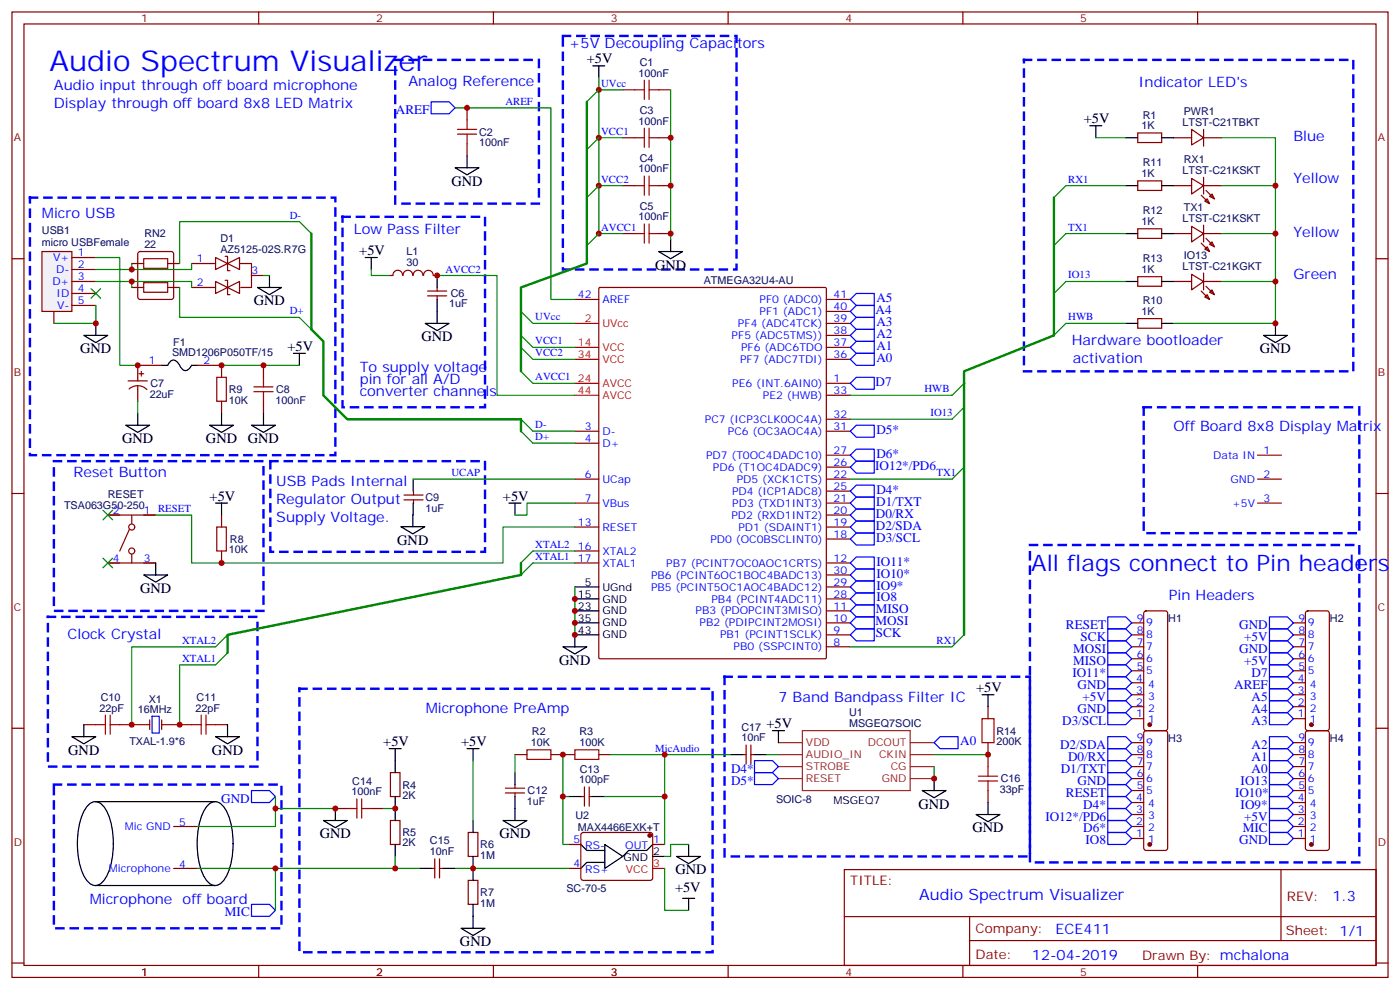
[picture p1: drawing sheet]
<svg xmlns="http://www.w3.org/2000/svg" width="412mm" height="292mm" viewBox="0 0 412 292" stroke-linecap="round" stroke-linejoin="round" font-family="sans-serif">
<g fill="none" stroke="#00f" stroke-width=".71" stroke-dasharray="2.1 2.1">
<path d="M116.4 17.6h42.3v42.4h-42.3zM165.8 10.6h51.2v68.8h-51.2zM301.6 17.6h97v91.8h-97zM8.8 58.2h90v75.9h-90zM100.9 63.9h42v56h-42zM336.9 119.9h63.5v37.1h-63.5zM15.9 135.8h61.7v44.1h-61.7zM79.6 135.8h63.3v26.7h-63.3zM303.4 160.5h97v93.5h-97zM14.1 181.7h61.7v44.1h-61.7zM213.4 199.3h90v52.9h-90zM88.2 202.8h121.7v77.7h-121.7z"/>
<path d="M15.9 231.1h67v42.3h-67z"/>
</g>
<path d="M26 237.1a2.84 2.84 0 0 1 4.8 .7 22.2 22.2 0 0 1 2.2 15.5l-.3 1.4a8.4 8.4 0 0 1-3.9 6 3.6 3.6 0 0 1-3.9-2.5 24.2 24.2 0 0 1 0-19.5zM28.1 236.1h35.3M61.3 237.1a2.84 2.84 0 0 1 4.7 .7 22.2 22.2 0 0 1 2.2 15.5l-.3 1.4a8.4 8.4 0 0 1-3.8 6 3.6 3.6 0 0 1-4-2.5 24.2 24.2 0 0 1 0-19.5zM171.1 248.7l1.8 1.8h5.3M178.2 248.7l5.2 3.5-5.2 3.6zM178.2 254h-5.3l-1.8 1.8M192.3 248.7l-1.8 1.8h-5.3l-1.8 1.7M28.1 260.8h35.3" fill="none" stroke="#000" stroke-width=".35"/>
<path d="M172.9 30v47.6l-19.4 7.1v24.7M310.4 58.2v40.6l-26.4 10.6v77.6M91.7 68.8v28.2l3.5 3.5v15.9l7.1 7.1h51.2v3.5M153.5 165.8v3.5l-86.5 17.7v5.3" fill="none" stroke="#008700" stroke-width=".71"/>
<path d="M12.3 74.1h8.9v17.6h-8.9z" fill="#f0f0f0" stroke="#870000" stroke-width=".35"/>
<g fill="none" stroke="#870000" stroke-width=".35">
<path d="M3.5 3.5h405.4v284.4h-405.4zM7.1 7.1h398.2v277.2h-398.2zM76.2 3.5v3.6M145.3 3.5v3.6M214.5 3.5v3.6M283.6 3.5v3.6M352.8 3.5v3.6M137.6 31.8v3.5M183.4 26.5h3.6M194 26.5h3.6M335.1 39.2h7.1v2.8h-7.1zM351 38.1l3.5 2.5-3.5 2.1z"/>
<path d="M354.5 38.1v4.9M137.6 42.3v3.6M183.4 40.6h3.6M183.4 54.7h3.6M194 40.6h3.6M194 54.7h3.6M335.1 53.3h7.1v2.8h-7.1zM345.7 40.6h5.3M345.7 54.7h5.3M351 52.6l3.5 2.1-3.5 2.5zM353.8 57.5l2.5 2.5M354.5 52.2v5"/>
<path d="M354.5 40.6h5.3M354.5 54.7h5.3M354.9 59.3l.7-.7 .7 1.4zM355.2 56.1l2.5 2.5M357 57.2l.7 1.4-1.4-.7zM3.5 76.2h3.6M21.2 75.8h7M21.2 79.4h7M38.8 77.6h3.5M40.8 74.3l.5-.2h9.1l.5 .2 .3 .5v12.7l-.3 .5-.5 .2h-9.1l-.5-.2-.2-.5v-12.7zM49.4 77.6h3.5M56.4 77.6h7.1"/>
<path d="M63.5 75.8l3.5 1.8-3.5 1.8zM66.3 75.5h.7v4.2h.7M67 77.6l3.6-1.8v3.6zM70.6 77.6h3.5v7.1h-3.2M183.4 68.8h3.6M194 68.8h3.6M335.1 67.4h7.1v2.8h-7.1zM345.7 68.8h5.3M351 66.7l3.5 2.1-3.5 2.5zM353.8 71.6l2.5 2.5M354.5 66.3v5M354.5 68.8h5.3"/>
<path d="M354.9 73.4l.7-.7 .7 1.4zM355.2 70.2l2.5 2.5M357 71.3l.7 1.4-1.4-.7zM405.3 76.2h3.6M15.9 91.7v3.5M21.2 82.9h7M21.2 86.4h7M21.2 90h7M38.8 84.7h3.5M49.4 84.7h3.5M56.4 84.7h7.1M63.5 82.9l3.5 1.8-3.5 1.7z"/>
<path d="M66.3 82.6h.7v4.2h.7M67 84.7l3.6-1.8v3.5zM74.1 81.1h3.5M114.7 81.1h1M115.8 81.1a1.41 1.41 0 0 1 1.4-1.5 1.41 1.41 0 0 1 1.4 1.5M118.7 81.1a1.41 1.41 0 0 1 1.4-1.5 1.41 1.41 0 0 1 1.5 1.5M121.7 81.1a1.41 1.41 0 0 1 1.4-1.5 1.41 1.41 0 0 1 1.4 1.5M124.8 81.1a1.41 1.41 0 0 1 1.4-1.5 1.41 1.41 0 0 1 1.4 1.5M125.9 87.1h5.7M125.9 85.7h5.7M127.7 81.1h1.1M128.8 84.7v1"/>
<path d="M128.8 87.1v1.1M169.3 88.2h7.1M176.4 84.8l.3-.1h66.4l.3 .1v108.9l-.2 .3h-66.5l-.3-.2zM243.4 88.2h7.1M243.4 98.8h7.1M243.4 95.2h7.1M243.4 91.7h7.1M335.1 93.8h7.1v2.9h-7.1zM335.1 81.5h7.1v2.8h-7.1zM345.7 82.9h5.3M351 80.8l3.5 2.1-3.5 2.5zM353.8 85.7l2.5 2.5"/>
<path d="M354.5 82.9h5.3M354.5 80.4v5M354.9 87.5l.7-.7 .7 1.4zM355.2 84.3l2.5 2.5M356.3 86.1l.7-.7 .7 1.4zM37.7 112.2h5.7M38 114.6a3.8 3.8 0 0 1 5.3 .1M40.6 113.6v4.6M40.9 110.1h1.4M41.6 109.4v1.4M47.6 107.6h-7v4.6M58.2 107.6h7.1v3.5"/>
<path d="M65.3 118.2v3.5M77.6 107.6v3.5M77.6 118.2v3.5M243.4 105.8h7.1M243.4 102.3h7.1M243.4 112.9h7.1M243.4 116.4h7.1M169.3 130.5h7.1M169.3 127h7.1M243.4 127h7.1M243.4 134.1h7.1M243.4 137.6h7.1"/>
<path d="M243.4 123.5h7.1M370.4 134.1h7.1M3.5 145.3h3.6M31.7 151.7h14.2M38.1 155.9l-2.8 6.4M38.8 151.7v2.5M65.3 151.7v3.5M119 145.8h5.6M119 147.2h5.6M121.8 144.7v1.1M121.8 147.2v1.1M169.3 148.2h7.1"/>
<path d="M169.3 141.1h7.1M169.3 155.2h7.1M243.4 148.2h7.1M243.4 141.1h7.1M243.4 155.2h7.1M243.4 144.6h7.1M243.4 151.7h7.1M243.4 158.8h7.1M370.4 148.2h7.1M370.4 141.1h7.1M405.3 145.3h3.6M31.7 165.8h14.2"/>
<path d="M38.8 163.3v2.5M65.3 162.3v3.5M169.3 162.3h7.1M169.3 165.8h7.1M243.4 165.8h7.1M243.4 169.3h7.1M243.4 172.9h7.1M243.4 176.4h7.1M243.4 179.9h7.1M243.4 183.4h7.1M243.4 187h7.1M243.4 190.5h7.1"/>
<path d="M333.4 183.4h3.5M333.4 187h3.5M333.4 190.5h3.5M333.4 197.6h3.5M333.4 194h3.5M337.1 180.1l.5-.2h5.7l.5 .2 .2 .5v33.9l-.3 .5-.4 .2h-5.7l-.5-.2-.2-.5v-33.9zM381 183.4h3.5M381 187h3.5M381 190.5h3.5M381 197.6h3.5M381 194h3.5M384.8 180.1l.4-.2h5.7l.5 .2 .2 .5v33.9l-.3 .5-.4 .2h-5.7l-.5-.2-.2-.5v-33.9z"/>
<path d="M3.5 214.5h3.6M24.7 213.4h3.5M35.3 213.4h8.8M44.1 212v2.8M47.6 212v2.8M47.6 213.4h8.8M63.5 213.4h3.5M219.8 219.4v5.7M221.2 219.4v5.7M291 208.1v3.6M291 218.7v7.1M333.4 218.7h3.5"/>
<path d="M333.4 211.7h3.5M333.4 208.1h3.5M333.4 204.6h3.5M333.4 201.1h3.5M337.1 215.4l.5-.2h5.7l.5 .2 .2 .5v33.9l-.3 .5-.4 .2h-5.7l-.5-.3-.2-.4v-33.9zM381 218.7h3.5M381 211.7h3.5M381 208.1h3.5M381 204.6h3.5M381 201.1h3.5M384.8 215.4l.4-.2h5.7l.5 .2 .2 .5v33.9l-.3 .5-.4 .2h-5.7l-.5-.3-.2-.4v-33.9zM405.3 214.5h3.6"/>
<path d="M98.8 238.1h3.5M109.4 238.1h3.5M115 227.5h2.8v7.1h-2.8zM148.9 232.1h5.6M148.9 233.5h5.6M151.7 222.2h3.5M151.7 231.1v1M151.7 233.5v1.1M162.3 222.2h7M171.1 234.6h1.1M172.2 231.8v5.6M173.6 231.8v5.6"/>
<path d="M173.6 234.6h1M176.4 222.2h3.5M218.7 222.2h1.1M221.2 222.2h1M291 232.8v3.6M333.4 239.9h3.5M333.4 236.4h3.5M333.4 232.8h3.5M333.4 229.3h3.5M333.4 225.8h3.5M333.4 222.2h3.5M381 239.9h3.5"/>
<path d="M381 236.4h3.5M381 232.8h3.5M381 229.3h3.5M381 225.8h3.5M381 222.2h3.5M51.2 243.4h7M51.2 255.8h7M115 241.7h2.8v7h-2.8zM127 255.8h1.1M128.1 252.9v5.7M129.5 255.8h1M129.5 252.9v5.7"/>
<path d="M137.9 245.2h2.9v7h-2.9zM137.9 259.3h2.9v7h-2.9zM167.6 248.7h3.5M167.6 255.8h3.5M171.3 245.4l.5-.2h20l.5 .7-.1 13-.6 .4-20.1-.1-.4-.6v-12.7zM192.3 248.7h3.5M248.7 256.1h156.6v28.2h-156.6zM333.4 246.9h3.5M333.4 243.4h3.5M377.3 256.1v20.9M381 246.9h3.5M381 243.4h3.5"/>
<path d="M248.7 270h156.5M285.6 277h119.6M285.6 270v14.1M3.5 283.6h3.6M76.2 284.3v3.6M145.3 284.3v3.6M214.5 284.3v3.6M283.6 284.3v3.6M352.8 284.3v3.6M405.3 283.6h3.6"/>
<circle cx="38.8" cy="155.2" r=".88"/>
<circle cx="38.8" cy="162.3" r=".88"/>
</g>
<path d="M169.3 95.2h7.1M169.3 116.4h7.1M169.3 112.9h7.1M169.3 105.8h7.1M169.3 102.3h7.1M192.3 255.8h3.5" fill="none" stroke="#f00" stroke-width=".35"/>
<g fill="none" stroke="#000" stroke-width=".35">
<path d="M174.6 19.4h3.6M176.4 19.4v3.5M321 37h3.6M322.8 37v3.6M134.1 49.4h7l-3.5 2.1zM137.6 45.9v3.5M331.6 40.6h3.5M331.6 54.7h3.5M342.2 40.6h3.5M342.2 54.7h3.5M107.6 75.8h3.5M109.4 75.8v3.6"/>
<path d="M194 74.1h7.1l-3.5 2.1zM197.6 70.6v3.5M331.6 68.8h3.5M342.2 68.8h3.5M24.7 98.8h7l-3.5 2.1zM28.2 95.2v3.6M75.8 84.7h7.1l-3.5 2.1zM79.4 81.1v3.6M125.2 95.2h7.1l-3.5 2.2zM128.8 81.1v3.6M128.8 88.2v7M331.6 95.2h3.5"/>
<path d="M331.6 82.9h3.5M342.2 95.2h3.5M342.2 82.9h3.5M372.2 98.8h7l-3.5 2.1zM375.7 95.2v3.6M47.6 107.6h1.8l.6-.9a1.56 1.56 0 0 1 2.7 .5l.2 .3a2.13 2.13 0 0 0 2.2 1.5l1.3-1.4h1.8M86.4 104.1h3.6M88.2 104.1v3.5M37 125.2h7.1l-3.5 2.2zM40.6 121.7v3.5M61.7 125.2h7.1l-3.5 2.2zM65.3 121.7v3.5"/>
<path d="M74.1 125.2h7l-3.5 2.2zM77.6 121.7v3.5M63.5 148.2h3.5M65.3 148.2v3.5M118.1 155.1h7l-3.5 2.1zM121.6 151.6v3.5M121.7 141.1v3.5M121.7 148.2v3.5M149.9 148.2h3.6M151.7 148.2v3.5M42.3 169.3h7.1l-3.5 2.1zM45.9 165.8v3.5"/>
<path d="M169.3 172.9h7.1M169.3 176.4h7.1M169.3 179.9h7.1M165.8 190.5h7.1l-3.6 2.1zM169.3 183.4h7.1M176.4 187h-7.1v3.5M21.2 217h7l-3.5 2.1zM24.7 213.4v3.6M63.5 217h7.1l-3.6 2.1zM67 213.4v3.6M227.5 215.2h3.6M229.3 215.2v3.5"/>
<path d="M289.3 204.6h3.5M291 204.6v3.5M98.8 238.1v3.6M114.7 220.5h3.5M116.4 220.5v7M116.4 234.6v7.1M137.6 220.5h3.5M139.3 220.5v3.5M151.7 227.5v3.6M151.7 234.6v7.1M167.6 234.6h3.5M174.6 234.6h3.6"/>
<path d="M215.2 222.2h3.5M222.2 222.2h3.6M271.6 232.8h7.1l-3.5 2.1zM275.2 229.3v3.5M287.5 239.9h7.1l-3.6 2.1zM291 236.4v3.5M95.2 241.7h7.1l-3.5 2.1zM116.4 248.7v3.5M123.5 255.8h3.5M130.5 255.8h3.6M139.3 241.7v3.5M139.3 252.2v7.1"/>
<path d="M148.2 241.7h7l-3.5 2.1zM192.3 252.2h3.5M199.3 252.2h7.1l-3.6 2.2zM202.8 248.7v3.5M135.8 273.4h7.1l-3.6 2.1zM139.3 266.3v7.1M201.1 264.6h3.5M202.8 264.6v3.5"/>
</g>
<g fill="none" stroke="#a10000" stroke-width=".35">
<path d="M134.8 39.5h5.6M134.8 38.1h5.6M137.6 35.3v2.8M137.6 39.5v2.8M187 26.5h2.8M189.8 23.6v5.7M189.8 37.7v5.7M191.2 23.6v5.7M191.2 37.7v5.7M191.2 26.5h2.8M187 40.6h2.8M187 54.7h2.8"/>
<path d="M189.8 51.9v5.6M191.2 51.9v5.6M191.2 40.6h2.8M191.2 54.7h2.8M42.3 76.2h7.1v2.8h-7.1zM187 68.8h2.8M189.8 66v5.6M191.2 66v5.6M191.2 68.8h2.8M42.3 83.3h7.1v2.8h-7.1zM63.9 111.1h2.8v7.1h-2.8zM74.8 115.4h5.6"/>
<path d="M74.8 113.9h5.6M77.6 111.1v2.8M77.6 115.4v2.8M63.9 155.2h2.8v7.1h-2.8zM28.2 213.4h2.8M31 210.6v5.7M32.5 210.6v5.7M32.5 213.4h2.8M56.4 213.4h2.9M59.3 210.6v5.7M60.7 213.4h2.8M60.7 210.6v5.7"/>
<path d="M289.3 211.7h3.5v7h-3.5zM102.3 238.1h2.8M105.1 235.3v5.6M106.5 235.3v5.6M106.5 238.1h2.9M155.2 220.8h7.1v2.9h-7.1zM169.3 220.8h7.1v2.9h-7.1zM288.2 230h5.7M288.2 228.6h5.7M291 225.8v2.8M291 230v2.8"/>
</g>
<path d="M44.8 211h2.1v4.9h-2.1z" fill="none" stroke="#00c" stroke-width=".35"/>
<g fill="#870000" stroke="#870000" stroke-width=".35">
<circle cx="386.3" cy="248.7" r=".53"/>
<circle cx="386.3" cy="213.4" r=".53"/>
<circle cx="338.7" cy="213.4" r=".53"/>
<circle cx="338.7" cy="248.7" r=".53"/>
<circle cx="191.4" cy="246.1" r=".53"/>
</g>
<path d="M229.3 218.7h7.1M236.4 215.2h31.7v17.6h-31.7zM268.1 218.7h7.1M229.3 225.8h7.1M229.3 222.2h7.1M229.3 229.3h7.1M268.1 225.8h7.1M268.1 222.2h7.1M268.1 229.3h7.1" fill="none" stroke="#8c2424" stroke-width=".35"/>
<g fill="none" stroke="#00f" stroke-width=".35">
<path d="M127 30h5.3l1.8 1.8-1.8 1.7h-5.3zM250.5 88.2l1.7-1.8h5.3v3.6h-5.3zM250.5 91.7l1.7-1.7h5.3v3.5h-5.3zM250.5 95.2l1.7-1.7h5.3v3.5h-5.3zM250.5 98.8l1.7-1.8h5.3v3.5h-5.3zM250.5 102.3l1.7-1.8h5.3v3.6h-5.3zM250.5 105.8l1.7-1.7h5.3v3.5h-5.3zM250.5 112.9l1.7-1.8h5.3v3.6h-5.3zM250.5 127l1.7-1.8h5.3v3.6h-5.3zM250.5 134.1l1.7-1.8h5.3v3.5h-5.3zM250.5 137.6l1.7-1.8h5.3v3.5h-5.3zM250.5 144.6l1.7-1.7h5.3v3.5h-5.3z"/>
<path d="M250.5 151.7l1.7-1.8h5.3v3.6h-5.3zM250.5 155.2l1.7-1.7h5.3v3.5h-5.3zM250.5 158.8l1.7-1.8h5.3v3.5h-5.3zM252.2 146.4h5.3v3.5h-5.3l-1.7-1.7zM250.5 165.8l1.7-1.8h5.3v3.6h-5.3zM250.5 169.3l1.7-1.7h5.3v3.5h-5.3zM250.5 172.9l1.7-1.8h5.3v3.5h-5.3zM250.5 176.4l1.7-1.8h5.3v3.6h-5.3zM252.2 178.2h5.3v3.5h-5.3l-1.7-1.8zM250.5 183.4l1.7-1.7h5.3v3.5h-5.3zM252.2 185.2h5.3v3.5h-5.3l-1.7-1.7zM326.3 199.3h5.3l1.8 1.8-1.8 1.7h-5.3z"/>
<path d="M326.3 195.8h5.3l1.8 1.8-1.8 1.7h-5.3zM326.3 188.7h5.3l1.8 1.8-1.8 1.8h-5.3zM326.3 192.3h5.3l1.8 1.7-1.8 1.8h-5.3zM326.3 185.2h5.3l1.8 1.8-1.8 1.7h-5.3zM326.3 181.7h5.3l1.8 1.7-1.8 1.8h-5.3zM373.9 181.7h5.3l1.8 1.7-1.8 1.8h-5.3zM373.9 185.2h5.3l1.8 1.8-1.8 1.7h-5.3zM373.9 188.7h5.3l1.8 1.8-1.8 1.8h-5.3zM373.9 192.3h5.3l1.8 1.7-1.8 1.8h-5.3zM373.9 195.8h5.3l1.8 1.8-1.8 1.7h-5.3zM373.9 199.3h5.3l1.8 1.8-1.8 1.7h-5.3zM275.2 218.7l1.7-1.7h5.3v3.5h-5.3z"/>
<path d="M326.3 209.9h5.3l1.8 1.8-1.8 1.7h-5.3zM326.3 217h5.3l1.8 1.7-1.8 1.8h-5.3zM326.3 206.4h5.3l1.8 1.7-1.8 1.8h-5.3zM326.3 202.8h5.3l1.8 1.8-1.8 1.8h-5.3zM373.9 202.8h5.3l1.8 1.8-1.8 1.8h-5.3zM373.9 206.4h5.3l1.8 1.7-1.8 1.8h-5.3zM373.9 209.9h5.3l1.8 1.8-1.8 1.7h-5.3zM373.9 217h5.3l1.8 1.7-1.8 1.8h-5.3zM74.1 232.8h5.3l1.7 1.8-1.7 1.8h-5.3zM222.2 227.5h5.3l1.8 1.8-1.8 1.8h-5.3zM222.2 224h5.3l1.8 1.8-1.8 1.7h-5.3zM326.3 238.1h5.3l1.8 1.8-1.8 1.8h-5.3z"/>
<path d="M326.3 234.6h5.3l1.8 1.8-1.8 1.7h-5.3zM326.3 220.5h5.3l1.8 1.7-1.8 1.8h-5.3zM326.3 224h5.3l1.8 1.8-1.8 1.7h-5.3zM326.3 227.5h5.3l1.8 1.8-1.8 1.8h-5.3zM326.3 231.1h5.3l1.8 1.7-1.8 1.8h-5.3zM373.9 220.5h5.3l1.8 1.7-1.8 1.8h-5.3zM373.9 224h5.3l1.8 1.8-1.8 1.7h-5.3zM373.9 227.5h5.3l1.8 1.8-1.8 1.8h-5.3zM373.9 231.1h5.3l1.8 1.7-1.8 1.8h-5.3zM373.9 234.6h5.3l1.8 1.8-1.8 1.7h-5.3zM373.9 238.1h5.3l1.8 1.8-1.8 1.8h-5.3zM326.3 245.2h5.3l1.8 1.7-1.8 1.8h-5.3z"/>
<path d="M326.3 241.7h5.3l1.8 1.7-1.8 1.8h-5.3zM373.9 245.2h5.3l1.8 1.7-1.8 1.8h-5.3zM373.9 241.7h5.3l1.8 1.7-1.8 1.8h-5.3zM74.1 266.3h5.3l1.7 1.8-1.7 1.8h-5.3z"/>
</g>
<g fill="none" stroke="#008700" stroke-width=".35">
<path d="M134.1 31.8h28.2v56.4h7M176.4 26.5v14.1h7M176.4 22.9v3.6h7M197.6 26.5v44.1M176.4 54.7v14.1h7M176.4 40.6v14.1h7M314 54.7h17.6M322.8 40.6h8.8M359.8 40.6h15.9v42.3M359.8 54.7h15.9M28.2 75.8h7.1v31.8h5.3M38.8 77.6v1.8h-10.6"/>
<path d="M56.4 77.6v1.8h-17.6M88.2 65.3h-35.3v12.3M109.4 79.4v1.7h5.3M314 68.8h17.6M359.8 68.8h15.9M28.2 90v5.2h-12.3M28.2 82.9h10.6v1.8M38.8 82.9h17.6v1.8M52.9 84.7v8.8h35.3M77.6 81.1h1.8M128.8 81.1h17.6v35.3h22.9M157 95.2h12.3"/>
<path d="M314 95.2h17.6M314 82.9h17.6M359.8 82.9h15.9v12.3h-30M40.6 118.2v3.5M65.3 107.6h22.9M157 102.3h12.3M157 105.8h12.3M157 112.9h12.3M250.5 116.4h30M157 130.5h12.3M157 127h12.3M250.5 123.5h30"/>
<path d="M45.9 151.7h10.5v14.1h91.8v-10.6h21.1M121.7 141.1h47.6M169.3 148.2h-14.1v3.5h-3.5M250.5 141.1h30M157 162.3h12.3M157 165.8h12.3M169.3 172.9v14.1M63.5 190.5h-24.7v22.9M63.5 195.8h-10.6v17.6M250.5 190.5h30M81.1 234.6v8.8h-22.9M81.1 238.1h17.7"/>
<path d="M112.9 238.1h3.5M139.3 224v17.7M151.7 222.2v5.3M165.8 222.2v12.4M167.6 234.6h-1.8v14.1h1.8M178.2 234.6h17.6v14.1M179.9 222.2h15.9v12.4M195.8 222.2h19.4M225.8 222.2h3.5M275.2 225.8v3.5M275.2 222.2h15.8M58.2 255.8h65.3"/>
<path d="M81.1 255.8v12.3M116.4 252.2v3.6M134.1 255.8h33.5M195.8 255.8v12.3h7M202.8 248.7h-5.2v3.5h-1.8"/>
</g>
<g fill="#c00">
<circle cx="65.3" cy="165.8" r=".88"/>
<circle cx="195.8" cy="222.2" r=".88"/>
<circle cx="291" cy="222.2" r=".88"/>
<circle cx="375.7" cy="82.9" r=".88"/>
<circle cx="375.7" cy="54.7" r=".88"/>
<circle cx="375.7" cy="68.8" r=".88"/>
<circle cx="375.7" cy="95.2" r=".88"/>
<circle cx="65.3" cy="107.6" r=".88"/>
<circle cx="197.6" cy="40.6" r=".88"/>
<circle cx="197.6" cy="54.7" r=".88"/>
<circle cx="197.6" cy="68.8" r=".88"/>
<circle cx="137.6" cy="31.7" r=".88"/>
<circle cx="128.8" cy="81.1" r=".88"/>
<circle cx="40.6" cy="107.6" r=".88"/>
<circle cx="38.8" cy="82.9" r=".88"/>
<circle cx="98.8" cy="238.1" r=".88"/>
<circle cx="81.1" cy="238.1" r=".88"/>
<circle cx="116.4" cy="255.8" r=".88"/>
<circle cx="81.1" cy="255.8" r=".88"/>
<circle cx="116.4" cy="238.1" r=".88"/>
<circle cx="139.3" cy="255.8" r=".88"/>
<circle cx="195.8" cy="234.6" r=".88"/>
<circle cx="165.8" cy="234.6" r=".88"/>
<circle cx="28.2" cy="95.2" r=".88"/>
<circle cx="275.2" cy="229.3" r=".88"/>
<circle cx="165.8" cy="222.2" r=".88"/>
<circle cx="52.9" cy="213.4" r=".88"/>
<circle cx="38.8" cy="213.4" r=".88"/>
<circle cx="38.8" cy="79.4" r=".88"/>
<circle cx="169.3" cy="179.9" r=".88"/>
<circle cx="169.3" cy="176.4" r=".88"/>
<circle cx="169.3" cy="183.4" r=".88"/>
<circle cx="169.3" cy="187" r=".88"/>
<circle cx="176.4" cy="26.5" r=".88"/>
<circle cx="176.4" cy="40.6" r=".88"/>
<circle cx="176.4" cy="54.7" r=".88"/>
<circle cx="176.4" cy="68.8" r=".88"/>
<circle cx="77.6" cy="107.6" r=".88"/>
</g>
<g fill="none" stroke="#008700" stroke-width=".35">
<path d="M176.4 26.5l-3.5 3.5M176.4 54.7l-3.5 3.5M176.4 40.6l-3.5 3.5M314 54.7l-3.6 3.5M88.2 65.3l3.5 3.5M176.4 68.8l-3.5 3.5M314 68.8l-3.6 3.5M88.2 93.5l3.5 3.5M153.5 91.7l3.5 3.5M153.5 98.8l3.5 3.5M314 82.9l-3.6 3.5M314 95.2l-3.6 3.6"/>
<path d="M153.5 102.3l3.5 3.5M153.5 109.4l3.5 3.5M284 119.9l-3.5 3.6M284 112.9l-3.5 3.5M153.5 127l3.5 3.5M153.5 123.5l3.5 3.5M284 137.6l-3.5 3.5M157 162.3l-3.5 3.5M157 165.8l-3.5 3.5M67 192.3l-3.5 3.5M67 187l-3.5 3.5M284 187l-3.5 3.5"/>
</g>
<g fill="#c00" stroke="#008700" stroke-width=".35">
<path d="M30.3 150.3l2.9 2.8zM30.3 153.1l2.9-2.8z"/>
<path d="M30.3 164.4l2.9 2.8zM33.2 164.4l-2.9 2.8z"/>
<path d="M26.8 85l2.8 2.8zM29.6 85l-2.8 2.8z"/>
</g>
<text font-size="8.5" fill="#00f" x="14.6" y="20.8">Audio Spectrum Visualizer</text>
<text font-size="6.7" fill="#00f" x="303.7" y="168.3">All flags connect to Pin headers</text>
<text font-size="4.6" fill="#00f" x="270.8" y="265.1">Audio Spectrum Visualizer</text>
<g font-size="4.2" fill="#00f">
<text x="167.6" y="14.1">+5V Decoupling Capacitors</text>
<text x="15.9" y="26.5">Audio input through off board microphone</text>
<text x="120.3" y="25.4">Analog Reference</text>
<text x="335.4" y="25.7">Indicator LED's</text>
<text x="15.9" y="31.8">Display through off board 8x8 LED Matrix</text>
<text x="381" y="41.6">Blue</text>
<text x="381" y="53.9">Yellow</text>
<text x="12.3" y="64.2">Micro USB</text>
<text x="104.2" y="69">Low Pass Filter</text>
<text x="381" y="69.8">Yellow</text>
<text x="381" y="82.1">Green</text>
<text x="315.7" y="101.6">Hardware bootloader</text>
<text x="316" y="106.8">activation</text>
<text x="106" y="109.6">To supply voltage</text>
<text x="106" y="113.1">pin for all A/D</text>
<text x="106" y="116.7">converter channels</text>
<text x="345.7" y="127">Off Board 8x8 Display Matrix</text>
<text x="21.6" y="140.5">Reset Button</text>
<text x="81.4" y="143.1">USB Pads Internal</text>
<text x="81.4" y="148.4">Regulator Output</text>
<text x="81.4" y="153.7">Supply Voltage.</text>
<text x="344.3" y="176.7">Pin Headers</text>
<text x="19.9" y="188.2">Clock Crystal</text>
<text x="229.3" y="206.6">7 Band Bandpass Filter IC</text>
<text x="125.4" y="210.1">Microphone PreAmp</text>
<text x="26.5" y="266.3">Microphone</text>
<text x="53.8" y="266.3">off board</text>
<text x="392.5" y="265.4">1.3</text>
<text x="310.9" y="274.9">ECE411</text>
<text x="304" y="282.7">12-04-2019</text>
</g>
<g font-size="4.2">
<text x="172.9" y="18.7">+5V</text>
<text x="319.3" y="36.3">+5V</text>
<text x="133" y="54.7">GND</text>
<text x="105.8" y="75.1">+5V</text>
<text x="193" y="79.4">GND</text>
<text x="74.8" y="90">GND</text>
<text x="124.2" y="100.5">GND</text>
<text x="23.6" y="104.1">GND</text>
<text x="84.7" y="103.4">+5V</text>
<text x="371.1" y="104.1">GND</text>
<text x="36" y="130.5">GND</text>
<text x="60.7" y="130.5">GND</text>
<text x="73" y="130.5">GND</text>
<text x="61.7" y="147.5">+5V</text>
<text x="148.2" y="147.5">+5V</text>
<text x="117" y="160.4">GND</text>
<text x="41.3" y="174.6">GND</text>
<text x="164.7" y="195.8">GND</text>
<text x="287.5" y="203.9">+5V</text>
<text x="225.8" y="214.5">+5V</text>
<text x="112.9" y="219.8">+5V</text>
<text x="135.8" y="219.8">+5V</text>
<text x="20.1" y="222.2">GND</text>
<text x="62.4" y="222.2">GND</text>
<text x="270.6" y="238.1">GND</text>
<text x="286.5" y="245.2">GND</text>
<text x="94.2" y="246.9">GND</text>
<text x="147.1" y="246.9">GND</text>
<text x="199" y="257.5">GND</text>
<text x="198.8" y="262.8">+5V</text>
<text x="135.5" y="278.7">GND</text>
</g>
<g font-size="3.9" fill="#00f">
<text x="116.6" y="33.5">AREF</text>
<text x="258.2" y="89">A5</text>
<text x="257.9" y="92.5">A4</text>
<text x="258.2" y="96">A3</text>
<text x="258.2" y="99.5">A2</text>
<text x="258.2" y="103.1">A1</text>
<text x="258.2" y="106.6">A0</text>
<text x="257.9" y="113.7">D7</text>
<text x="258.2" y="127.8">D5*</text>
<text x="258.2" y="134.8">D6*</text>
<text x="257.8" y="138.3">IO12*/PD6</text>
<text x="258.1" y="148.9">D1/TXT</text>
<text x="258.2" y="145.4">D4*</text>
<text x="258" y="152.5">D0/RX</text>
<text x="258" y="156">D2/SDA</text>
<text x="258.1" y="159.5">D3/SCL</text>
<text x="258.2" y="166.6">IO11*</text>
<text x="258.2" y="170.1">IO10*</text>
<text x="258.2" y="173.6">IO9*</text>
<text x="258.2" y="177.1">IO8</text>
<text x="257.9" y="184.2">MOSI</text>
<text x="258" y="180.6">MISO</text>
<text x="314" y="185.2">RESET</text>
<text x="365" y="185.2">GND</text>
<text x="258" y="187.7">SCK</text>
<text x="318.3" y="188.7">SCK</text>
<text x="366.5" y="188.7">+5V</text>
<text x="316.1" y="192.3">MOSI</text>
<text x="316.1" y="195.8">MISO</text>
<text x="365" y="192.3">GND</text>
<text x="366.5" y="195.8">+5V</text>
<text x="315.9" y="199.3">IO11*</text>
<text x="317.4" y="202.8">GND</text>
<text x="363.6" y="202.8">AREF</text>
<text x="368.7" y="199.3">D7</text>
<text x="317.4" y="209.9">GND</text>
<text x="318.9" y="206.4">+5V</text>
<text x="368.7" y="206.4">A5</text>
<text x="368.7" y="209.9">A4</text>
<text x="312.9" y="213.4">D3/SCL</text>
<text x="368.7" y="213.4">A3</text>
<text x="282.9" y="219.5">A0</text>
<text x="312.2" y="220.5">D2/SDA</text>
<text x="368.7" y="220.5">A2</text>
<text x="215.4" y="227.5">D4*</text>
<text x="312.4" y="227.5">D1/TXT</text>
<text x="314.6" y="224">D0/RX</text>
<text x="368.7" y="224">A1</text>
<text x="368.7" y="227.5">A0</text>
<text x="215.4" y="231.1">D5*</text>
<text x="317.4" y="231.1">GND</text>
<text x="365.5" y="231.1">IO13</text>
<text x="65.2" y="236.4">GND</text>
<text x="314" y="234.6">RESET</text>
<text x="319.1" y="238.1">D4*</text>
<text x="363.8" y="234.6">IO10*</text>
<text x="365.5" y="238.1">IO9*</text>
<text x="307.9" y="241.7">IO12*/PD6</text>
<text x="319.1" y="245.2">D6*</text>
<text x="366.1" y="245.2">MIC</text>
<text x="366.5" y="241.7">+5V</text>
<text x="319.8" y="248.7">IO8</text>
<text x="365" y="248.7">GND</text>
<text x="66.3" y="269.9">MIC</text>
</g>
<g font-size="3.9" fill="#800">
<text x="250.5" y="260.7">TITLE:</text>
<text x="379.1" y="265.4">REV:</text>
<text x="287.4" y="274.9">Company:</text>
<text x="378.7" y="275.5">Sheet: 1/1</text>
<text x="287.4" y="282.6">Date:</text>
<text x="336.4" y="282.7">Drawn By: mchalona</text>
</g>
<g font-size="3.2" fill="#800">
<text x="41.6" y="6.5">1</text>
<text x="110.8" y="6.5">2</text>
<text x="179.9" y="6.5">3</text>
<text x="249.1" y="6.5">4</text>
<text x="318.2" y="6.5">5</text>
<text x="4.1" y="41.6">A</text>
<text x="405.9" y="41.6">A</text>
<text x="4.1" y="110.8">B</text>
<text x="405.9" y="110.8">B</text>
<text x="4.1" y="179.9">C</text>
<text x="405.9" y="179.9">C</text>
<text x="4.1" y="249.1">D</text>
<text x="405.9" y="249.1">D</text>
<text x="41.6" y="287.3">1</text>
<text x="110.8" y="287.3">2</text>
<text x="179.9" y="287.3">3</text>
<text x="249.1" y="287.3">4</text>
<text x="318.2" y="287.3">5</text>
</g>
<g font-size="3.2" fill="#000080">
<text x="188.1" y="22.6">100nF</text>
<text x="188.4" y="19.4">C1</text>
<text x="188.4" y="33.5">C3</text>
<text x="336.6" y="34.9">R1</text>
<text x="348.7" y="33.9">PWR1</text>
<text x="141.1" y="39.9">C2</text>
<text x="188.1" y="36.7">100nF</text>
<text x="336.2" y="38.1">1K</text>
<text x="348.3" y="37">LTST-C21TBKT</text>
<text x="141.1" y="43.1">100nF</text>
<text x="188.4" y="47.6">C4</text>
<text x="348.7" y="48">RX1</text>
<text x="188.1" y="50.8">100nF</text>
<text x="336.2" y="52.2">1K</text>
<text x="336.6" y="49">R11</text>
<text x="348.3" y="51.2">LTST-C21KSKT</text>
<text x="188.1" y="64.9">100nF</text>
<text x="188.4" y="61.7">C5</text>
<text x="336.6" y="63.1">R12</text>
<text x="348.3" y="65.3">LTST-C21KSKT</text>
<text x="348.7" y="62.1">TX1</text>
<text x="12.3" y="68.8">USB1</text>
<text x="42.5" y="69.9">RN2</text>
<text x="64.9" y="71.2">D1</text>
<text x="336.2" y="66.3">1K</text>
<text x="12.3" y="72.3">micro USBFemale</text>
<text x="42.5" y="73">22</text>
<text x="64.9" y="74.4">AZ5125-02S.R7G</text>
<text x="119.8" y="75.1">L1</text>
<text x="336.6" y="77.3">R13</text>
<text x="348.7" y="76.2">IO13</text>
<text x="119.8" y="78.3">30</text>
<text x="207.3" y="83.6">ATMEGA32U4-AU</text>
<text x="336.2" y="80.4">1K</text>
<text x="348.3" y="79.4">LTST-C21KGKT</text>
<text x="132.8" y="87.6">C6</text>
<text x="336.6" y="89.6">R10</text>
<text x="132.3" y="90.5">1uF</text>
<text x="336.2" y="92.8">1K</text>
<text x="51" y="101.8">F1</text>
<text x="50.7" y="105">SMD1206P050TF/15</text>
<text x="44.1" y="117.2">22uF</text>
<text x="44.3" y="114">C7</text>
<text x="67.4" y="119">10K</text>
<text x="67.4" y="115.8">R9</text>
<text x="81.1" y="119">100nF</text>
<text x="81.3" y="115.8">C8</text>
<text x="18.9" y="149.9">TSA063G50-250</text>
<text x="31.7" y="146.8">RESET</text>
<text x="125.3" y="147.5">C9</text>
<text x="125.3" y="150.7">1uF</text>
<text x="67.7" y="159.8">R8</text>
<text x="67.4" y="163">10K</text>
<text x="344.1" y="183.3">H1</text>
<text x="391.8" y="183.3">H2</text>
<text x="29.3" y="209.6">22pF</text>
<text x="29.7" y="206.4">C10</text>
<text x="40.6" y="209.9">16MHz</text>
<text x="43.8" y="207">X1</text>
<text x="57.5" y="209.6">22pF</text>
<text x="57.9" y="206.4">C11</text>
<text x="218.4" y="215.2">C17</text>
<text x="250.1" y="214.1">MSGEQ7SOIC</text>
<text x="250.1" y="211">U1</text>
<text x="38.1" y="219.4">TXAL-1.9*6</text>
<text x="156.3" y="219.8">10K</text>
<text x="156.7" y="216.6">R2</text>
<text x="170.7" y="219.8">100K</text>
<text x="170.7" y="216.6">R3</text>
<text x="218.4" y="218.4">10nF</text>
<text x="293.5" y="219.5">200K</text>
<text x="293.5" y="216.3">R14</text>
<text x="344.1" y="218.5">H3</text>
<text x="391.8" y="218.5">H4</text>
<text x="170.8" y="227.5">C13</text>
<text x="103.8" y="231.1">C14</text>
<text x="118.5" y="232.2">R4</text>
<text x="155.4" y="234">C12</text>
<text x="170.6" y="230.7">100pF</text>
<text x="294.6" y="233.7">33pF</text>
<text x="294.8" y="230.4">C16</text>
<text x="103.6" y="234.2">100nF</text>
<text x="118.5" y="235.2">2K</text>
<text x="155.2" y="237.2">1uF</text>
<text x="228.6" y="236.4">SOIC-8</text>
<text x="169.5" y="241.1">U2</text>
<text x="170.2" y="244.7">MAX4466EXK+T</text>
<text x="118.5" y="249.3">2K</text>
<text x="118.5" y="246.4">R5</text>
<text x="126.7" y="251.9">10nF</text>
<text x="126.7" y="248.7">C15</text>
<text x="141.5" y="249.8">R6</text>
<text x="141.5" y="252.9">1M</text>
<text x="141.5" y="263.9">R7</text>
<text x="166.9" y="262.8">SC-70-5</text>
<text x="141.5" y="267.1">1M</text>
</g>
<g font-size="3.2" fill="#00f">
<text x="177.1" y="25.6">UVcc</text>
<text x="148.9" y="30.9">AREF</text>
<text x="177.1" y="39.7">VCC1</text>
<text x="177.1" y="53.8">VCC2</text>
<text x="314.7" y="53.8">RX1</text>
<text x="85.4" y="64.4">D-</text>
<text x="177.1" y="67.9">AVCC1</text>
<text x="314.7" y="67.9">TX1</text>
<text x="15.7" y="76.9">V+</text>
<text x="22.9" y="75.5">1</text>
<text x="58" y="77.3">1</text>
<text x="15.4" y="84">D+</text>
<text x="16.6" y="80.4">D-</text>
<text x="22.9" y="79">2</text>
<text x="22.9" y="82.6">3</text>
<text x="74.1" y="80.8">3</text>
<text x="131.2" y="80.3">AVCC2</text>
<text x="314.7" y="82">IO13</text>
<text x="16.7" y="87.5">ID</text>
<text x="22.9" y="86.1">4</text>
<text x="22.9" y="89.6">5</text>
<text x="58" y="84.3">2</text>
<text x="170.2" y="87.8">42</text>
<text x="177.4" y="89.3">AREF</text>
<text x="223.8" y="89.3">PF0 (ADC0)</text>
<text x="245.5" y="87.8">41</text>
<text x="16.9" y="91">V-</text>
<text x="85.4" y="92.6">D+</text>
<text x="157.7" y="94.4">UVcc</text>
<text x="223.8" y="92.8">PF1 (ADC1)</text>
<text x="245.5" y="94.9">39</text>
<text x="245.5" y="91.4">40</text>
<text x="314.7" y="94.4">HWB</text>
<text x="157.7" y="101.4">VCC1</text>
<text x="215.5" y="99.8">PF5 (ADC5TMS))</text>
<text x="217.4" y="96.3">PF4 (ADC4TCK)</text>
<text x="245.5" y="102">37</text>
<text x="245.5" y="98.4">38</text>
<text x="43.8" y="107.2">1</text>
<text x="60" y="107.2">2</text>
<text x="157.7" y="105">VCC2</text>
<text x="218" y="106.9">PF7 (ADC7TDI)</text>
<text x="218.3" y="103.4">PF6 (ADC6TDO</text>
<text x="245.5" y="105.5">36</text>
<text x="157.7" y="112">AVCC1</text>
<text x="215.7" y="113.9">PE6 (INT.6AIN0)</text>
<text x="245.5" y="112.5">1</text>
<text x="224.7" y="117.5">PE2 (HWB)</text>
<text x="245.5" y="116.1">33</text>
<text x="272.3" y="115.5">HWB</text>
<text x="207.6" y="124.5">PC7 (ICP3CLK0OC4A)</text>
<text x="245.5" y="123.1">32</text>
<text x="274.1" y="122.6">IO13</text>
<text x="157.7" y="126.1">D-</text>
<text x="157.7" y="129.6">D+</text>
<text x="172.3" y="130.2">4</text>
<text x="172.3" y="126.6">3</text>
<text x="177.4" y="131.6">D+</text>
<text x="177.4" y="128.1">D-</text>
<text x="214.4" y="128.1">PC6 (OC3AOC4A)</text>
<text x="245.5" y="126.6">31</text>
<text x="208" y="135.1">PD7 (T0OC4DADC10)</text>
<text x="245.5" y="133.7">27</text>
<text x="245.5" y="137.2">26</text>
<text x="357.4" y="135.1">Data IN</text>
<text x="372.2" y="133.7">1</text>
<text x="133" y="140.2">UCAP</text>
<text x="172.3" y="140.8">6</text>
<text x="177.4" y="142.2">UCap</text>
<text x="210" y="138.6">PD6 (T1OC4DADC9)</text>
<text x="217" y="142.2">PD5 (XCK1CTS)</text>
<text x="245.5" y="140.8">22</text>
<text x="275.9" y="140.2">TX1</text>
<text x="362.4" y="142.2">GND</text>
<text x="372.2" y="140.8">2</text>
<text x="172.3" y="147.8">7</text>
<text x="177.4" y="149.2">VBus</text>
<text x="215.7" y="145.7">PD4 (ICP1ADC8)</text>
<text x="215.7" y="149.2">PD3 (TXD1INT3)</text>
<text x="245.5" y="144.3">25</text>
<text x="245.5" y="147.8">21</text>
<text x="362.9" y="149.2">+5V</text>
<text x="372.2" y="147.8">3</text>
<text x="33.3" y="151.3">2</text>
<text x="42.3" y="151.3">1 RESET</text>
<text x="170.2" y="154.9">13</text>
<text x="215.5" y="152.8">PD2 (RXD1INT2)</text>
<text x="245.5" y="151.3">20</text>
<text x="245.5" y="154.9">19</text>
<text x="157.7" y="161.4">XTAL2</text>
<text x="170.2" y="161.9">16</text>
<text x="177.4" y="156.3">RESET</text>
<text x="209.3" y="159.8">PD0 (OC0BSCLINT0)</text>
<text x="217.5" y="156.3">PD1 (SDAINT1)</text>
<text x="245.5" y="158.4">18</text>
<text x="33.3" y="165.5">4</text>
<text x="42.3" y="165.5">3</text>
<text x="157.7" y="164.9">XTAL1</text>
<text x="170.2" y="165.5">17</text>
<text x="177.4" y="163.3">XTAL2</text>
<text x="177.4" y="166.9">XTAL1</text>
<text x="196.3" y="166.9">PB7 (PCINT7OC0AOC1CRTS)</text>
<text x="245.5" y="165.5">12</text>
<text x="191.8" y="170.4">PB6 (PCINT6OC1BOC4BADC13)</text>
<text x="191.8" y="173.9">PB5 (PCINT5OC1AOC4BADC12)</text>
<text x="245.5" y="169">30</text>
<text x="245.5" y="172.5">29</text>
<text x="209.6" y="177.4">PB4 (PCINT4ADC11)</text>
<text x="245.5" y="176">28</text>
<text x="245.5" y="179.6">11</text>
<text x="204.9" y="181">PB3 (PDOPCINT3MISO)</text>
<text x="206.1" y="184.5">PB2 (PDIPCINT2MOSI)</text>
<text x="245.5" y="183.1">10</text>
<text x="334.9" y="183.1">9</text>
<text x="337.6" y="184.5">9</text>
<text x="382.5" y="183.1">9</text>
<text x="385.2" y="184.5">9</text>
<text x="53.6" y="189.6">XTAL2</text>
<text x="212.1" y="188">PB1 (PCINT1SCLK)</text>
<text x="216.1" y="191.6">PB0 (SSPCINT0)</text>
<text x="245.5" y="186.6">9</text>
<text x="245.5" y="190.1">8</text>
<text x="275.9" y="189.6">RX1</text>
<text x="334.9" y="190.1">7</text>
<text x="334.9" y="186.6">8</text>
<text x="337.6" y="191.6">7</text>
<text x="337.6" y="188">8</text>
<text x="382.5" y="190.1">7</text>
<text x="382.5" y="186.6">8</text>
<text x="385.2" y="191.6">7</text>
<text x="385.2" y="188">8</text>
<text x="53.6" y="194.9">XTAL1</text>
<text x="334.9" y="197.2">5</text>
<text x="334.9" y="193.7">6</text>
<text x="337.6" y="195.1">6</text>
<text x="382.5" y="197.2">5</text>
<text x="382.5" y="193.7">6</text>
<text x="385.2" y="195.1">6</text>
<text x="334.7" y="200.7">4</text>
<text x="337.6" y="198.6">5</text>
<text x="338.2" y="202.5">4</text>
<text x="382.3" y="200.7">4</text>
<text x="385.2" y="198.6">5</text>
<text x="385.8" y="202.5">4</text>
<text x="334.7" y="207.8">2</text>
<text x="334.7" y="204.3">3</text>
<text x="338.2" y="209.6">2</text>
<text x="338.2" y="206">3</text>
<text x="382.3" y="207.8">2</text>
<text x="382.3" y="204.3">3</text>
<text x="385.8" y="209.6">2</text>
<text x="385.8" y="206">3</text>
<text x="334.7" y="211.3">1</text>
<text x="338.2" y="213.1">1</text>
<text x="382.3" y="211.3">1</text>
<text x="385.8" y="213.1">1</text>
<text x="193" y="221.4">MicAudio</text>
<text x="334.9" y="221.9">8</text>
<text x="334.9" y="218.4">9</text>
<text x="337.6" y="219.8">9</text>
<text x="382.5" y="221.9">8</text>
<text x="382.5" y="218.4">9</text>
<text x="385.2" y="219.8">9</text>
<text x="334.9" y="225.4">7</text>
<text x="337.6" y="226.8">7</text>
<text x="337.6" y="223.3">8</text>
<text x="382.5" y="225.4">7</text>
<text x="385.2" y="226.8">7</text>
<text x="385.2" y="223.3">8</text>
<text x="334.9" y="232.5">5</text>
<text x="334.9" y="229">6</text>
<text x="337.6" y="233.9">5</text>
<text x="337.6" y="230.4">6</text>
<text x="382.5" y="232.5">5</text>
<text x="382.5" y="229">6</text>
<text x="385.2" y="233.9">5</text>
<text x="385.2" y="230.4">6</text>
<text x="334.7" y="239.5">3</text>
<text x="334.7" y="236">4</text>
<text x="338.2" y="237.8">4</text>
<text x="382.3" y="239.5">3</text>
<text x="382.3" y="236">4</text>
<text x="385.8" y="237.8">4</text>
<text x="36.7" y="244.6">Mic GND</text>
<text x="52.8" y="243.2">5</text>
<text x="334.7" y="243.1">2</text>
<text x="338.2" y="244.8">2</text>
<text x="338.2" y="241.3">3</text>
<text x="382.3" y="243.1">2</text>
<text x="385.8" y="244.8">2</text>
<text x="385.8" y="241.3">3</text>
<text x="168.9" y="248.4">5</text>
<text x="172.4" y="250.1">RS-</text>
<text x="184.2" y="250.1">OUT</text>
<text x="192.4" y="248.4">1</text>
<text x="334.7" y="246.6">1</text>
<text x="338.2" y="248.4">1</text>
<text x="382.3" y="246.6">1</text>
<text x="385.8" y="248.4">1</text>
<text x="32" y="256.9">Microphone</text>
<text x="52.8" y="255.5">4</text>
<text x="168.9" y="255.4">4</text>
<text x="172.4" y="257.2">RS+</text>
</g>
<g font-size="3.2" fill="#f00">
<text x="172.3" y="94.9">2</text>
<text x="170.2" y="102">14</text>
<text x="177.4" y="96.3">UVcc</text>
<text x="170.2" y="105.5">34</text>
<text x="177.4" y="106.9">VCC</text>
<text x="177.4" y="103.4">VCC</text>
<text x="170.2" y="112.5">24</text>
<text x="177.4" y="113.9">AVCC</text>
<text x="170.2" y="116.1">44</text>
<text x="177.4" y="117.5">AVCC</text>
<text x="184.4" y="257.2">VCC</text>
<text x="192.4" y="255.4">3</text>
</g>
<g font-size="3.2">
<text x="172.3" y="172.5">5</text>
<text x="177.4" y="173.9">UGnd</text>
<text x="170.2" y="176">15</text>
<text x="170.2" y="179.6">23</text>
<text x="177.4" y="177.4">GND</text>
<text x="170.2" y="183.1">35</text>
<text x="177.4" y="184.5">GND</text>
<text x="177.4" y="181">GND</text>
<text x="170.2" y="186.6">43</text>
<text x="177.4" y="188">GND</text>
<text x="245.5" y="236.7">MSGEQ7</text>
<text x="192.4" y="251.9">2</text>
<text x="183.7" y="253.6">GND</text>
</g>
<g font-size="3.2" fill="#8d2323">
<text x="237.4" y="219.8">VDD</text>
<text x="255.6" y="219.8">DCOUT</text>
<text x="237.4" y="226.8">STROBE</text>
<text x="237.4" y="223.3">AUDIO_IN</text>
<text x="258.9" y="223.3">CKIN</text>
<text x="262.4" y="226.8">CG</text>
<text x="237.4" y="230.4">RESET</text>
<text x="259.8" y="230.4">GND</text>
</g>
</svg>
